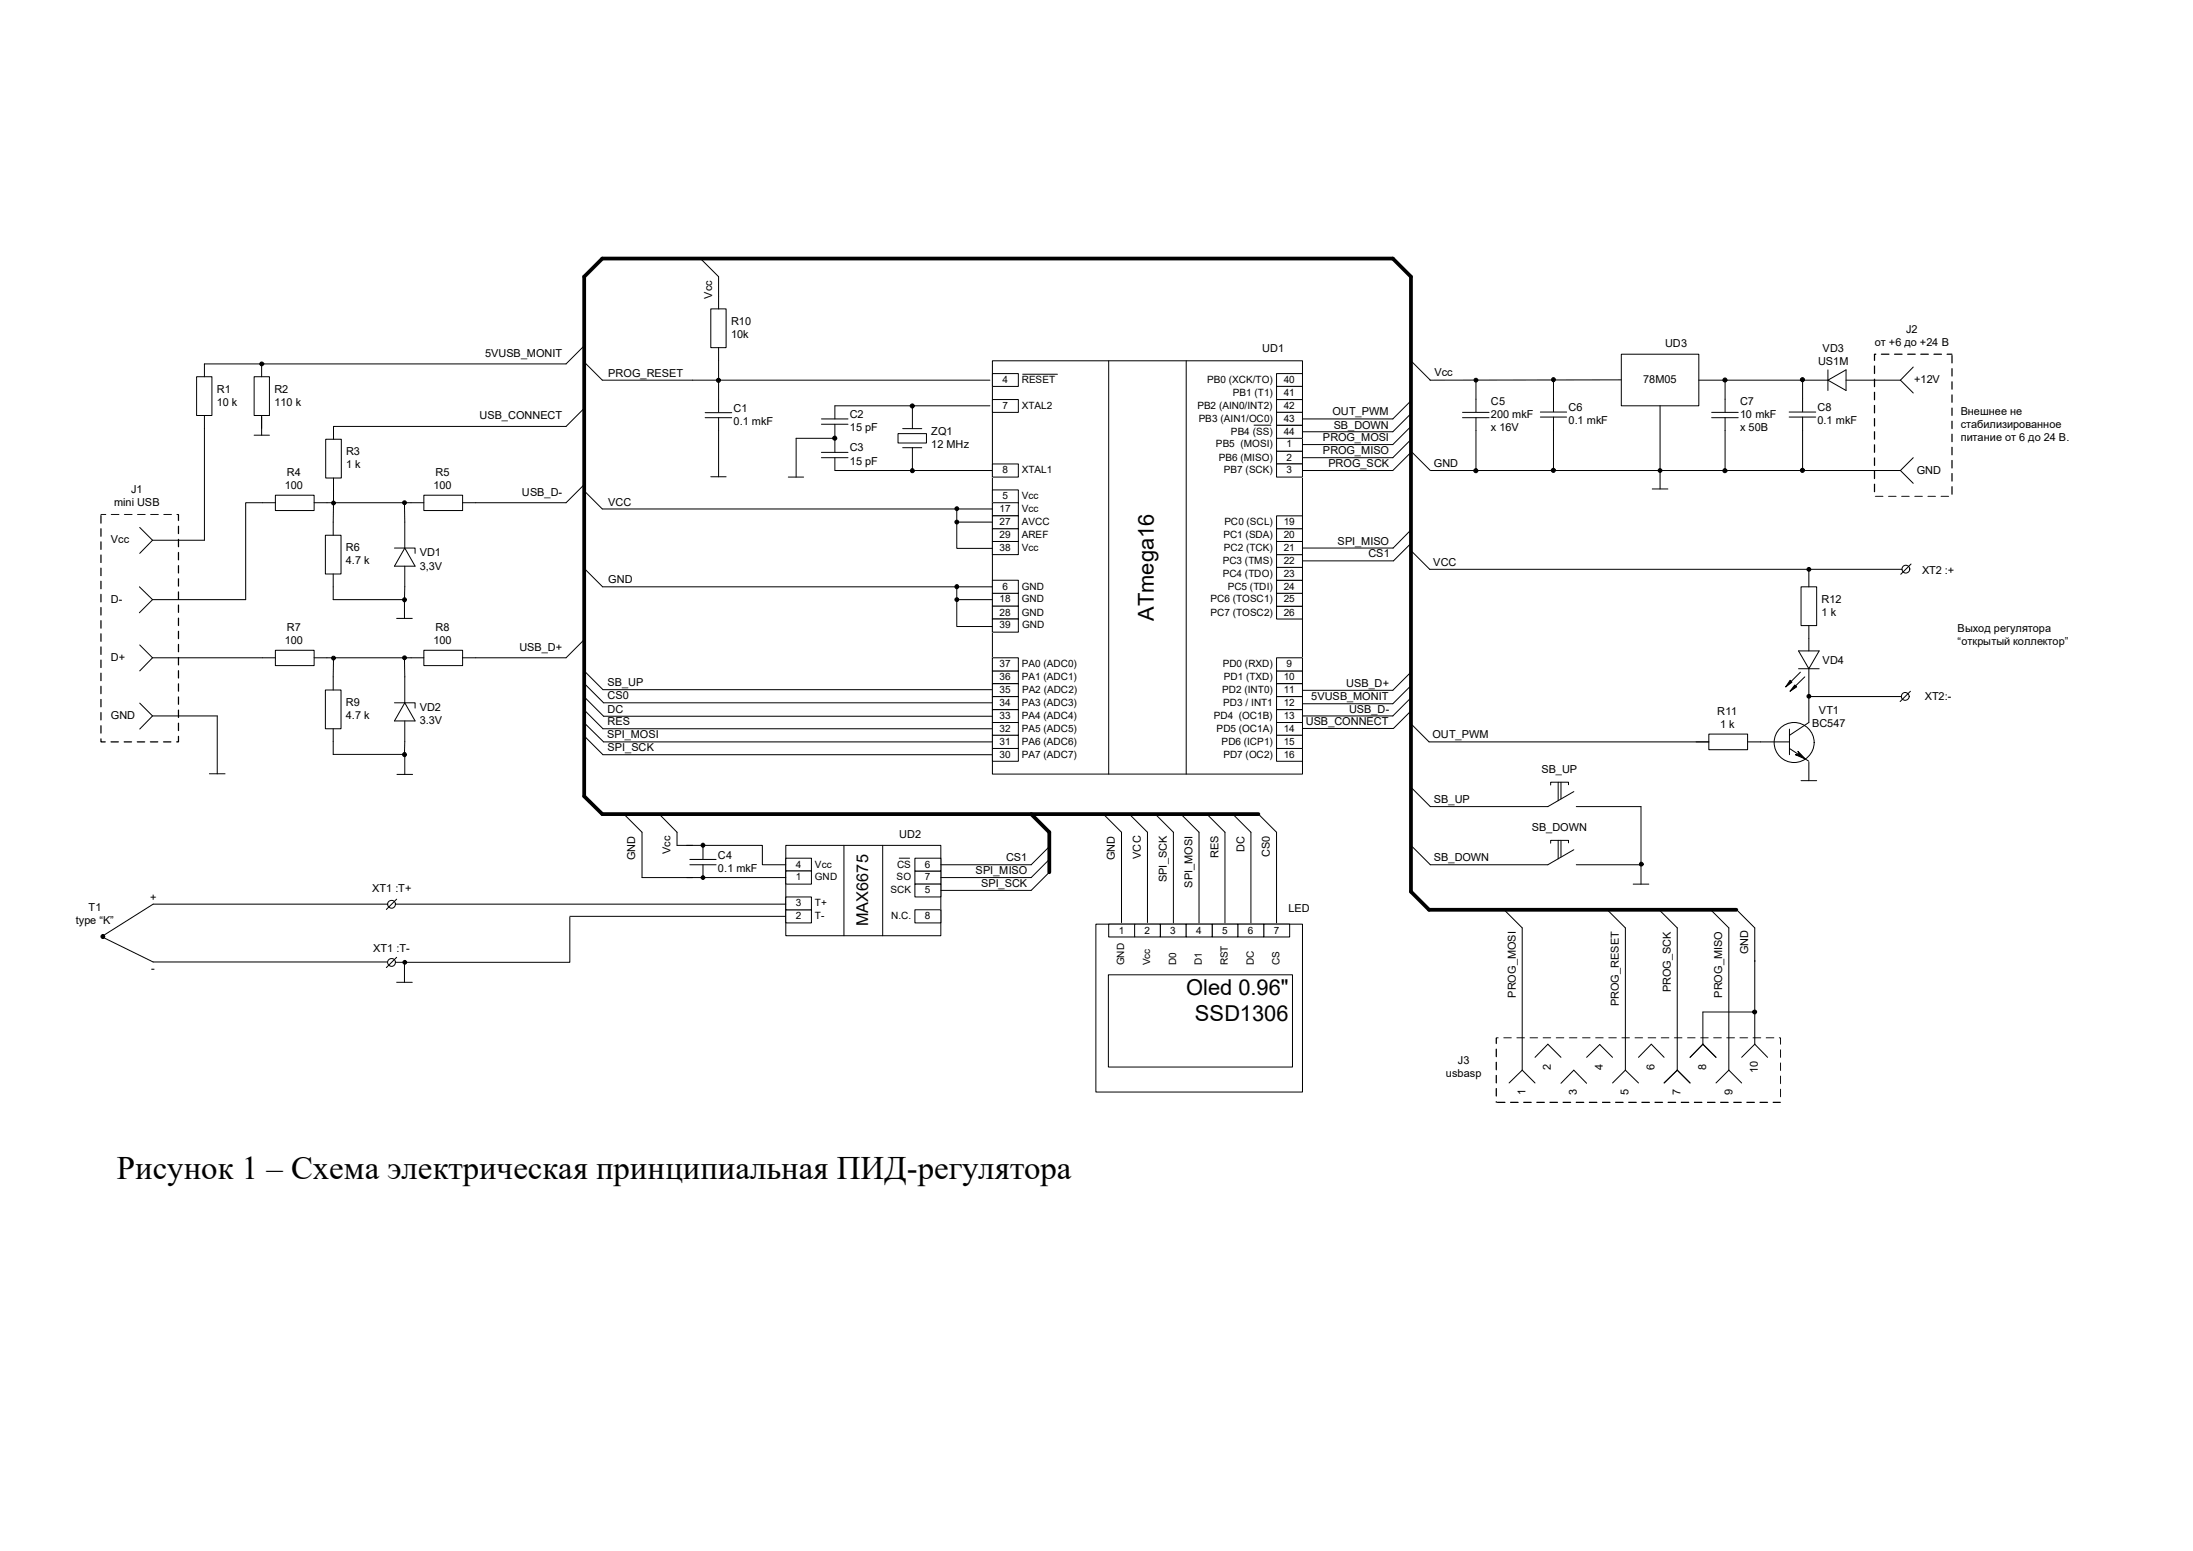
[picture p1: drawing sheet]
<svg xmlns="http://www.w3.org/2000/svg" width="297mm" height="210mm" viewBox="0 0 297 210" stroke-linecap="round" stroke-linejoin="round" font-family="sans-serif">
<path d="M44.1 72.5h2.1v5.2h-2.1zM45.1 70.7v1.8M45.1 77.7v1.8" fill="none" stroke="#000" stroke-width=".14"/>
<path d="M37.3 67.1h5.2v2h-5.2z" fill="#fff"/>
<path d="M35.6 68.1h1.7M37.3 67.1h5.2v2h-5.2zM42.5 68.1h1.8" fill="none" stroke="#000" stroke-width=".14"/>
<path d="M57.4 67.1h5.3v2h-5.3z" fill="#fff"/>
<path d="M44.3 68.1h13.1M45.2 68.2l-.1 2.5M53.4 74.2h2.8v.7M54.8 68.2v6M54.8 74.2l1.4 2.5h-2.8zM54.8 76.7v4.5h-9.7v-1.7M57.4 67.1h5.3v2h-5.3zM62.7 68.1h1.7" fill="none" stroke="#000" stroke-width=".14"/>
<path d="M44.1 59.5h2.1v5.2h-2.1z" fill="#fff"/>
<g fill="none" stroke="#000" stroke-width=".14">
<path d="M44.1 59.5h2.1v5.2h-2.1zM45.2 57.7v1.8M45.2 64.7v3.3M45.2 68.2v.1M54.8 68.1v.1"/>
<circle cx="45.2" cy="68.1" r=".26"/>
<circle cx="54.8" cy="68.1" r=".25"/>
</g>
<g fill="#000">
<circle cx="45.2" cy="68.1" r=".26"/>
<circle cx="54.8" cy="68.1" r=".25"/>
</g>
<path d="M44.1 93.4h2.1v5.3h-2.1z" fill="#fff"/>
<path d="M44.1 93.4h2.1v5.3h-2.1zM45.1 91.7v1.7M45.1 98.7v1.7" fill="none" stroke="#000" stroke-width=".14"/>
<path d="M37.3 88.1h5.2v2h-5.2z" fill="#fff"/>
<path d="M35.6 89.1h1.7M37.3 88.1h5.2v2h-5.2zM42.5 89.1h1.8" fill="none" stroke="#000" stroke-width=".14"/>
<path d="M57.4 88.1h5.3v2h-5.3z" fill="#fff"/>
<g fill="none" stroke="#000" stroke-width=".14">
<path d="M27.7 58v15.2h-7M79.1 55.3l-2.4 2.4h-31.5M79.1 46.8l-2.4 2.5h-49M18.9 79.5l1.8 1.7M18.9 71.4l1.8 1.8-1.8 1.7M35.6 68.1h-2.3v13.1h-12.6M79.1 65.6l-2.4 2.5h-12.3M18.9 87.3l1.8 1.8-1.8 1.7M18.9 95.2l1.8 1.7-1.8 1.8M20.7 81.2l-1.8 1.8M20.7 89.1h14.9M20.7 96.9h8.7v7.9"/>
<path d="M44.3 89.1h13.1M45.2 89.1l-.1 2.6M45.2 89.2v.1M53.4 95.2h2.8v.7M53.7 83.7h2.1M54.8 89.1v6.1M54.8 81.2v2.5M54.8 89.1v.1M54.8 95.2l1.4 2.4h-2.8zM54.8 97.6v4.6M57.4 88.1h5.3v2h-5.3zM79.1 86.6l-2.4 2.5h-14"/>
<path d="M28.4 104.8h2.1M45.1 100.4v1.8h9.7M53.8 104.9h2.1M54.8 102.4v2.5"/>
<circle cx="45.2" cy="89.1" r=".26"/>
<circle cx="54.8" cy="81.2" r=".27"/>
<circle cx="54.8" cy="89.1" r=".25"/>
<circle cx="54.8" cy="102.2" r=".26"/>
</g>
<g fill="#000">
<circle cx="45.2" cy="89.1" r=".26"/>
<circle cx="54.8" cy="81.2" r=".27"/>
<circle cx="54.8" cy="89.1" r=".25"/>
<circle cx="54.8" cy="102.2" r=".26"/>
</g>
<path d="M13.7 69.7l.1 .1v1.1h-.1h-.1v-1.1zM13.7 71.5l.1 .1v1l-.1 .1-.1-.1v-1zM13.7 73.3l.1 .1v1l-.1 .1-.1-.1v-1zM13.7 75.1h.1v1.1h-.1h-.1v-1.1zM13.7 76.8l.1 .1v1.1h-.1h-.1v-1.1zM13.7 78.6l.1 .1v1.1h-.1h-.1v-1.1zM13.7 80.4l.1 .1v1l-.1 .1-.1-.1v-1zM13.7 82.2l.1 .1v1l-.1 .1-.1-.1v-1zM13.7 83.9l.1 .1v1.1h-.1h-.1v-1.1zM13.7 85.7l.1 .1v1.1h-.1h-.1v-1.1zM13.7 87.5l.1 .1v1l-.1 .1-.1-.1v-1zM13.7 89.3l.1 .1v1l-.1 .1-.1-.1v-1zM13.7 91.1h.1v1.1h-.1h-.1v-1.1zM13.7 92.8l.1 .1v1l-.1 .1-.1-.1v-1zM13.7 94.6l.1 .1v1l-.1 .1-.1-.1v-1zM13.7 96.4l.1 .1v1l-.1 .1-.1-.1v-1zM13.6 98.3l.1-.1 .1 .1v1l-.1 .1-.1-.1zM13.6 100l.1-.1 .1 .1v.5l-.1-.1h.6l.1 .1h-.1h-.6h-.1zM15 100.4h1l.1 .1h-.1h-1h-.1zM16.8 100.4h1l.1 .1h-.1h-1h-.1zM18.6 100.4h1l.1 .1h-.1h-1h-.1zM20.4 100.4h1l.1 .1h-.1h-1h-.1zM22.1 100.4h1.1v.1h-1.1zM24.1 99.7l.1-.1 .1 .1v.8h-.4h-.1l.1-.1h.3l-.1 .1zM24.1 97.9l.1-.1 .1 .1v1l-.1 .1-.1-.1zM24.1 96.1h.1h.1v1.1h-.1h-.1zM24.2 94.3l.1 .1v1l-.1 .1-.1-.1v-1zM24.2 92.5l.1 .1v1l-.1 .1-.1-.1v-1zM24.2 90.7l.1 .1v1l-.1 .1-.1-.1v-1zM24.2 88.9l.1 .1v1l-.1 .1-.1-.1v-1zM24.2 87.2h.1v1.1h-.1h-.1v-1.1zM24.2 85.4l.1 .1v1l-.1 .1-.1-.1v-1zM24.2 83.6l.1 .1v1l-.1 .1-.1-.1v-1zM24.2 81.8l.1 .1v1l-.1 .1-.1-.1v-1zM24.2 80.1h.1v1.1h-.1h-.1v-1.1zM24.2 78.3l.1 .1v1l-.1 .1-.1-.1v-1zM24.2 76.5l.1 .1v1l-.1 .1-.1-.1v-1zM24.2 74.7l.1 .1v1l-.1 .1-.1-.1v-1zM24.2 72.9l.1 .1v1l-.1 .1-.1-.1v-1zM24.2 71.2h.1v1.1h-.1h-.1v-1.1zM23.9 69.7l.1-.1 .3 .1v.8l-.1 .1-.1-.1v-.8h.1zM22.1 69.7l.1-.1h1l.1 .1zM20.3 69.7l.1-.1h1.1v.1zM18.5 69.7l.1-.1h1.1v.1zM16.8 69.7v-.1h1.1v.1zM15 69.7l.1-.1h1l.1 .1zM13.6 69.7l.1-.1h.7v.1z" fill="#000"/>
<path d="M96.3 41.8h2v5.3h-2z" fill="#fff"/>
<g fill="none" stroke="#000" stroke-width=".14">
<path d="M93.8 51.5h40.3M95.5 55.9h3.6M95.5 56.6h3.6M96.3 41.8h2v5.3h-2zM97.3 40.1v1.7M97.3 47.1v8.7M97.3 56.6v8M122.3 58h2.5M123.6 54.9v3.1M96.3 64.6h2M122.3 60.6h2.5"/>
<circle cx="97.3" cy="51.5" r=".27"/>
</g>
<circle cx="97.3" cy="51.5" r=".27" fill="#000"/>
<path d="M121.6 58.7h3.9v1.3h-3.9z" fill="#fff"/>
<path d="M113.1 54.9h21M121.6 58.7h3.9v1.3h-3.9zM134.4 48.9h42v55.9h-42zM150.2 48.9v55.9M160.7 48.9v55.9M113.1 63.7h21.3M123.6 60.6v3.1" fill="none" stroke="#000" stroke-width=".14"/>
<path d="M134.4 50.6h3.5v1.7h-3.5z" fill="#fff"/>
<path d="M134.4 50.6h3.5v1.7h-3.5zM138.5 50.7h4.7" fill="none" stroke="#000" stroke-width=".14"/>
<path d="M134.4 62.8h3.5v1.8h-3.5z" fill="#fff"/>
<path d="M134.4 62.8h3.5v1.8h-3.5z" fill="none" stroke="#000" stroke-width=".14"/>
<path d="M134.4 54.1h3.5v1.7h-3.5z" fill="#fff"/>
<path d="M134.4 54.1h3.5v1.7h-3.5z" fill="none" stroke="#000" stroke-width=".14"/>
<path d="M134.4 66.3h3.5v1.8h-3.5z" fill="#fff"/>
<path d="M134.4 66.3h3.5v1.8h-3.5z" fill="none" stroke="#000" stroke-width=".14"/>
<path d="M134.4 68.1h3.5v1.7h-3.5z" fill="#fff"/>
<path d="M134.4 68.1h3.5v1.7h-3.5z" fill="none" stroke="#000" stroke-width=".14"/>
<path d="M134.4 71.6h3.5v1.7h-3.5z" fill="#fff"/>
<path d="M134.4 71.6h3.5v1.7h-3.5z" fill="none" stroke="#000" stroke-width=".14"/>
<path d="M134.4 73.3h3.5v1.8h-3.5z" fill="#fff"/>
<path d="M134.4 73.3h3.5v1.8h-3.5z" fill="none" stroke="#000" stroke-width=".14"/>
<path d="M134.4 69.8h3.5v1.8h-3.5z" fill="#fff"/>
<path d="M134.4 69.8h3.5v1.8h-3.5z" fill="none" stroke="#000" stroke-width=".14"/>
<path d="M172.9 61.1h3.5v1.7h-3.5z" fill="#fff"/>
<path d="M172.9 61.1h3.5v1.7h-3.5z" fill="none" stroke="#000" stroke-width=".14"/>
<path d="M172.9 59.4h3.5v1.7h-3.5z" fill="#fff"/>
<path d="M172.9 59.4h3.5v1.7h-3.5z" fill="none" stroke="#000" stroke-width=".14"/>
<path d="M172.9 62.8h3.5v1.8h-3.5z" fill="#fff"/>
<path d="M172.9 62.8h3.5v1.8h-3.5z" fill="none" stroke="#000" stroke-width=".14"/>
<path d="M172.9 50.6h3.5v1.7h-3.5z" fill="#fff"/>
<path d="M172.9 50.6h3.5v1.7h-3.5z" fill="none" stroke="#000" stroke-width=".14"/>
<path d="M172.9 54.1h3.5v1.7h-3.5z" fill="#fff"/>
<path d="M172.9 54.1h3.5v1.7h-3.5z" fill="none" stroke="#000" stroke-width=".14"/>
<path d="M172.9 52.3h3.5v1.8h-3.5z" fill="#fff"/>
<path d="M172.9 52.3h3.5v1.8h-3.5z" fill="none" stroke="#000" stroke-width=".14"/>
<path d="M172.9 57.6h3.5v1.8h-3.5z" fill="#fff"/>
<path d="M172.9 57.6h3.5v1.8h-3.5z" fill="none" stroke="#000" stroke-width=".14"/>
<path d="M172.9 55.8h3.5v1.8h-3.5z" fill="#fff"/>
<path d="M169.8 57.6h2.3M172.9 55.8h3.5v1.8h-3.5z" fill="none" stroke="#000" stroke-width=".14"/>
<path d="M134.4 78.6h3.5v1.7h-3.5z" fill="#fff"/>
<path d="M134.4 78.6h3.5v1.7h-3.5z" fill="none" stroke="#000" stroke-width=".14"/>
<path d="M134.4 80.3h3.5v1.8h-3.5z" fill="#fff"/>
<path d="M134.4 80.3h3.5v1.8h-3.5z" fill="none" stroke="#000" stroke-width=".14"/>
<path d="M134.4 82.1h3.5v1.7h-3.5z" fill="#fff"/>
<path d="M134.4 82.1h3.5v1.7h-3.5z" fill="none" stroke="#000" stroke-width=".14"/>
<path d="M134.4 83.8h3.5v1.8h-3.5z" fill="#fff"/>
<path d="M134.4 83.8h3.5v1.8h-3.5z" fill="none" stroke="#000" stroke-width=".14"/>
<path d="M134.4 101.3h3.5v1.8h-3.5z" fill="#fff"/>
<path d="M134.4 101.3h3.5v1.8h-3.5z" fill="none" stroke="#000" stroke-width=".14"/>
<path d="M134.4 97.8h3.5v1.8h-3.5z" fill="#fff"/>
<path d="M134.4 97.8h3.5v1.8h-3.5z" fill="none" stroke="#000" stroke-width=".14"/>
<path d="M134.4 99.6h3.5v1.7h-3.5z" fill="#fff"/>
<path d="M134.4 99.6h3.5v1.7h-3.5z" fill="none" stroke="#000" stroke-width=".14"/>
<path d="M134.4 94.3h3.5v1.8h-3.5z" fill="#fff"/>
<path d="M134.4 94.3h3.5v1.8h-3.5z" fill="none" stroke="#000" stroke-width=".14"/>
<path d="M134.4 96.1h3.5v1.7h-3.5z" fill="#fff"/>
<path d="M134.4 96.1h3.5v1.7h-3.5z" fill="none" stroke="#000" stroke-width=".14"/>
<path d="M134.4 90.8h3.5v1.8h-3.5z" fill="#fff"/>
<path d="M134.4 90.8h3.5v1.8h-3.5z" fill="none" stroke="#000" stroke-width=".14"/>
<path d="M134.4 92.6h3.5v1.7h-3.5z" fill="#fff"/>
<path d="M134.4 92.6h3.5v1.7h-3.5z" fill="none" stroke="#000" stroke-width=".14"/>
<path d="M134.4 89.1h3.5v1.7h-3.5z" fill="#fff"/>
<path d="M134.4 89.1h3.5v1.7h-3.5z" fill="none" stroke="#000" stroke-width=".14"/>
<path d="M172.9 71.6h3.5v1.7h-3.5z" fill="#fff"/>
<path d="M172.9 71.6h3.5v1.7h-3.5z" fill="none" stroke="#000" stroke-width=".14"/>
<path d="M172.9 69.8h3.5v1.8h-3.5z" fill="#fff"/>
<path d="M172.9 69.8h3.5v1.8h-3.5z" fill="none" stroke="#000" stroke-width=".14"/>
<path d="M172.9 75.1h3.5v1.7h-3.5z" fill="#fff"/>
<path d="M172.9 75.1h3.5v1.7h-3.5z" fill="none" stroke="#000" stroke-width=".14"/>
<path d="M172.9 73.3h3.5v1.8h-3.5z" fill="#fff"/>
<path d="M172.9 73.3h3.5v1.8h-3.5z" fill="none" stroke="#000" stroke-width=".14"/>
<path d="M172.9 78.6h3.5v1.7h-3.5z" fill="#fff"/>
<path d="M172.9 78.6h3.5v1.7h-3.5z" fill="none" stroke="#000" stroke-width=".14"/>
<path d="M172.9 76.8h3.5v1.8h-3.5z" fill="#fff"/>
<path d="M172.9 76.8h3.5v1.8h-3.5z" fill="none" stroke="#000" stroke-width=".14"/>
<path d="M172.9 82.1h3.5v1.7h-3.5z" fill="#fff"/>
<path d="M172.9 82.1h3.5v1.7h-3.5z" fill="none" stroke="#000" stroke-width=".14"/>
<path d="M172.9 80.3h3.5v1.8h-3.5z" fill="#fff"/>
<path d="M172.9 80.3h3.5v1.8h-3.5z" fill="none" stroke="#000" stroke-width=".14"/>
<path d="M172.9 90.8h3.5v1.8h-3.5z" fill="#fff"/>
<path d="M172.9 90.8h3.5v1.8h-3.5z" fill="none" stroke="#000" stroke-width=".14"/>
<path d="M172.9 89.1h3.5v1.7h-3.5z" fill="#fff"/>
<path d="M172.9 89.1h3.5v1.7h-3.5z" fill="none" stroke="#000" stroke-width=".14"/>
<path d="M172.9 94.3h3.5v1.8h-3.5z" fill="#fff"/>
<path d="M172.9 94.3h3.5v1.8h-3.5z" fill="none" stroke="#000" stroke-width=".14"/>
<path d="M172.9 92.6h3.5v1.7h-3.5z" fill="#fff"/>
<path d="M172.9 92.6h3.5v1.7h-3.5z" fill="none" stroke="#000" stroke-width=".14"/>
<path d="M172.9 97.8h3.5v1.8h-3.5z" fill="#fff"/>
<path d="M172.9 97.8h3.5v1.8h-3.5z" fill="none" stroke="#000" stroke-width=".14"/>
<path d="M172.9 96.1h3.5v1.7h-3.5z" fill="#fff"/>
<path d="M172.9 96.1h3.5v1.7h-3.5z" fill="none" stroke="#000" stroke-width=".14"/>
<path d="M172.9 101.3h3.5v1.8h-3.5z" fill="#fff"/>
<path d="M172.9 101.3h3.5v1.8h-3.5z" fill="none" stroke="#000" stroke-width=".14"/>
<path d="M172.9 99.6h3.5v1.7h-3.5z" fill="#fff"/>
<g fill="none" stroke="#000" stroke-width=".14">
<path d="M79.1 49l2.5 2.5h12.2M111.3 56.7h3.6M111.3 57.4h3.6M113.1 54.9v1.8M113.1 57.4v1.8M113.1 59.5v1.7M113.1 59.4h-5.3v5.2M79.1 66.5l2.5 2.4h52.8M79.2 77l2.4 2.5h52.8M106.8 64.6h2M111.3 61.3h3.6M111.3 62h3.6"/>
<path d="M113.1 62v1.7M172.9 99.6h3.5v1.7h-3.5zM106.4 114.5h21v12.2h-21zM114.3 114.5v12.2M119.5 114.5v12.2"/>
<circle cx="113.1" cy="59.3" r=".28"/>
</g>
<circle cx="113.1" cy="59.3" r=".28" fill="#000"/>
<path d="M106.4 116.2h3.5v1.7h-3.5z" fill="#fff"/>
<path d="M106.4 116.2h3.5v1.7h-3.5z" fill="none" stroke="#000" stroke-width=".14"/>
<path d="M123.9 123.2h3.5v1.8h-3.5z" fill="#fff"/>
<path d="M123.9 123.2h3.5v1.8h-3.5z" fill="none" stroke="#000" stroke-width=".14"/>
<path d="M123.9 117.9h3.5v1.8h-3.5z" fill="#fff"/>
<path d="M123.9 117.9h3.5v1.8h-3.5z" fill="none" stroke="#000" stroke-width=".14"/>
<path d="M123.9 119.7h3.5v1.8h-3.5z" fill="#fff"/>
<path d="M123.9 119.7h3.5v1.8h-3.5z" fill="none" stroke="#000" stroke-width=".14"/>
<path d="M123.9 116.2h3.5v1.7h-3.5z" fill="#fff"/>
<path d="M121.8 116.2h1.4M123.9 116.2h3.5v1.7h-3.5z" fill="none" stroke="#000" stroke-width=".14"/>
<path d="M106.4 117.9h3.5v1.8h-3.5z" fill="#fff"/>
<path d="M106.4 117.9h3.5v1.8h-3.5z" fill="none" stroke="#000" stroke-width=".14"/>
<path d="M106.4 123.2h3.5v1.8h-3.5z" fill="#fff"/>
<path d="M106.4 123.2h3.5v1.8h-3.5z" fill="none" stroke="#000" stroke-width=".14"/>
<path d="M106.4 121.5h3.5v1.7h-3.5z" fill="#fff"/>
<g fill="none" stroke="#000" stroke-width=".14">
<path d="M84.5 110.2l2.5 2.5M87 118.8h19.4M89.3 110.2l2.4 2.5M91.7 114.5h2.1M93 114.5h10.3v2.6h3.1M93.4 117.1h3.6M93.4 116.4h3.6M95.2 114.5v1.8M95.2 117.1v1.7M142.1 114.6l-2.4 2.5h-12.3M142.1 116.4l-2.4 2.4h-12.3M142.1 118.1l-2.4 2.5h-12.3"/>
<path d="M53.6 122.4h52.8M53.7 133h2.1M54.8 130.5v2.5M77.2 124.2v6.1h-23.6M77.2 124.1h29.1M106.4 121.5h3.5v1.7h-3.5z"/>
<circle cx="95.2" cy="114.4" r=".26"/>
<circle cx="95.2" cy="118.8" r=".25"/>
<circle cx="53" cy="130.3" r=".26"/>
</g>
<g fill="#000">
<circle cx="95.2" cy="114.4" r=".26"/>
<circle cx="95.2" cy="118.8" r=".25"/>
<circle cx="53" cy="130.3" r=".26"/>
</g>
<circle cx="53" cy="122.4" r=".53" fill="#fff"/>
<g fill="none" stroke="#000" stroke-width=".14">
<path d="M53.7 121.8l-1.4 1.3"/>
<circle cx="53" cy="122.4" r=".53"/>
</g>
<circle cx="53" cy="130.3" r=".53" fill="#fff"/>
<g fill="none" stroke="#000" stroke-width=".14">
<path d="M52.5 122.4h-31.8l-6.9 4.4 6.9 3.5h31.8M53.7 129.6l-1.4 1.4"/>
<circle cx="13.9" cy="126.8" r=".26"/>
<circle cx="53" cy="130.3" r=".53"/>
<circle cx="54.8" cy="130.3" r=".25"/>
</g>
<g fill="#000">
<circle cx="13.9" cy="126.8" r=".26"/>
<circle cx="54.8" cy="130.3" r=".25"/>
</g>
<path d="M150.1 132h24.9v12.5h-24.9z" fill="#fff"/>
<path d="M148.4 125.1h28v22.8h-28zM150.1 132h24.9v12.5h-24.9z" fill="none" stroke="#000" stroke-width=".14"/>
<path d="M171.2 125.1h3.5v1.8h-3.5z" fill="#fff"/>
<path d="M171.2 125.1h3.5v1.8h-3.5z" fill="none" stroke="#000" stroke-width=".14"/>
<path d="M167.6 125.1h3.6v1.8h-3.6z" fill="#fff"/>
<path d="M167.6 125.1h3.6v1.8h-3.6z" fill="none" stroke="#000" stroke-width=".14"/>
<path d="M150.2 125.1h3.5v1.8h-3.5z" fill="#fff"/>
<path d="M150.2 125.1h3.5v1.8h-3.5z" fill="none" stroke="#000" stroke-width=".14"/>
<path d="M157.1 125.1h3.6v1.8h-3.6z" fill="#fff"/>
<path d="M157.1 125.1h3.6v1.8h-3.6z" fill="none" stroke="#000" stroke-width=".14"/>
<path d="M153.7 125.1h3.4v1.8h-3.4z" fill="#fff"/>
<path d="M153.7 125.1h3.4v1.8h-3.4z" fill="none" stroke="#000" stroke-width=".14"/>
<path d="M164.2 125.1h3.4v1.8h-3.4z" fill="#fff"/>
<path d="M164.2 125.1h3.4v1.8h-3.4z" fill="none" stroke="#000" stroke-width=".14"/>
<path d="M160.7 125.1h3.5v1.8h-3.5z" fill="#fff"/>
<g fill="none" stroke="#000" stroke-width=".14">
<path d="M94.9 35l2.4 2.5v2.6M191.1 54.3l-2.5 2.4h-12.2M191.1 56l-2.5 2.5h-12.2M191.1 57.7l-2.5 2.5h-12.2M191.1 59.5l-2.5 2.5h-12.2M191.1 61.3l-2.5 2.4h-12.2M87 112.7v6.1M91.7 112.7v1.8M149.4 110.2l2.5 2.5v12.2M153 110.2l2.4 2.5v12.2M156.5 110.2l2.4 2.5v12.3M159.9 110.2l2.5 2.5v12.3"/>
<path d="M163.4 110.2l2.5 2.5v12.3M167 110.2l2.4 2.5v12.3M170.4 110.2l2.5 2.5v12.3M160.7 125.1h3.5v1.8h-3.5z"/>
</g>
<path d="M231.4 99.4h5.3v2.1h-5.3z" fill="#fff"/>
<g fill="none" stroke="#000" stroke-width=".14">
<path d="M191.1 98l2.4 2.5h37.9M231.4 99.4h5.3v2.1h-5.3zM242.4 98.7v3.5M258.6 94.3h-13.6v3.5l-2.6 1.8M236.7 100.5h5.7M242.4 101.3l2.6 1.8M243.5 101.7l1 1.1-1.3-.6h.5zM243.9 105.7h2.1M245 103.2v2.5"/>
<circle cx="258" cy="94.3" r=".26"/>
<circle cx="243" cy="100.5" r="2.71"/>
</g>
<g fill="#000">
<path d="M243.5 101.7l1 1.1-1.3-.6h.5z" fill-rule="evenodd"/>
<circle cx="258" cy="94.3" r=".26"/>
</g>
<circle cx="258.1" cy="77.1" r=".53" fill="#fff"/>
<g fill="none" stroke="#000" stroke-width=".14">
<path d="M258.8 76.4l-1.4 1.4"/>
<circle cx="258.1" cy="77.1" r=".53"/>
</g>
<circle cx="258" cy="94.3" r=".53" fill="#fff"/>
<g fill="none" stroke="#000" stroke-width=".14">
<path d="M191.3 49l2.4 2.5M191.2 74.6l2.4 2.5h64M191.3 61.3l2.4 2.4M193.8 63.7h63.6M258.7 93.6l-1.4 1.4"/>
<circle cx="258" cy="94.3" r=".53"/>
</g>
<path d="M219.6 48h10.5v6.9h-10.5z" fill="#fff"/>
<g fill="none" stroke="#000" stroke-width=".14">
<path d="M198.1 55.8h3.6M198.1 56.6h3.6M199.9 51.4v4.4M199.9 56.6v7.1M208.6 55.8h3.6M208.6 56.5h3.6M210.4 51.4v4.4M210.4 56.5v7.3M219.6 48h10.5v6.9h-10.5zM219.6 51.4l-25.9 .1M224.8 54.9v11.3M230.1 51.5h17.5"/>
<path d="M231.8 55.8h3.6M231.8 56.6h3.6M233.6 51.4v4.4M233.6 56.6v7.1M242.3 55.8h3.6M242.3 56.5h3.6M244.1 51.4v4.4M244.1 56.5v7.3M247.6 51.5l2.4-1.4v2.8zM247.6 50.1v2.8M250 51.5h7.4M257.4 51.5l1.7 1.7"/>
<path d="M259.1 49.7l-1.7 1.8M223.8 66.2h2.1M259.1 62l-1.7 1.7 1.7 1.7M79.2 90.9l2.5 2.5h52.6M79.3 94.5l2.4 2.5h52.7M79.3 92.7l2.4 2.5h52.7M79.3 98l2.4 2.5h52.7M191.1 91l-2.5 2.5h-12.2M191.1 94.5l-2.5 2.4h-12.2M191.1 92.8l-2.5 2.5h-12.2M191.2 96.2l-2.5 2.4h-12.2M191.3 106.8l2.4 2.4h15.9l3.5-2"/>
<path d="M191.3 114.6l2.4 2.5h15.9l3.5-2M211 105.9v2.5M211 113.8v2.5M211.4 105.9v2.3M211.4 113.8v2.2M212.4 106.3v-.4h-2.4v.4M212.4 114.1v-.3h-2.4v.4M213.5 109.2h8.7v7.9h-8.7M221.2 119.7h2.1M222.2 117.2v2.5M203.7 123.2l2.5 2.4v19.3M217.7 123.2l2.4 2.4v19.3"/>
<path d="M224.7 123.2l2.5 2.4v19.3M231.7 123.2l2.4 2.4v19.3M235.2 123.2l2.5 2.4v15.8M237.8 137h-7.2v4.4M206.2 144.9l-1.8 1.7M206.2 144.9l1.7 1.7M207.9 143.2l1.7-1.8 1.8 1.8M211.4 146.7l1.7-1.8 1.8 1.8M214.9 143.2l1.8-1.8 1.7 1.8M220.1 144.9l-1.7 1.7M220.1 144.9l1.8 1.7M221.9 143.2l1.7-1.8 1.8 1.8"/>
<path d="M227.2 144.9l-1.8 1.7M227.2 144.9l1.7 1.7M230.6 141.4l-1.7 1.8M230.6 141.4l1.8 1.8M234.1 144.9l1.8 1.7M234.1 144.9l-1.7 1.7M237.7 141.4l-1.8 1.8M237.7 141.4l1.7 1.8"/>
<circle cx="199.9" cy="51.5" r=".26"/>
<circle cx="210.4" cy="51.4" r=".27"/>
<circle cx="233.6" cy="51.5" r=".28"/>
<circle cx="244.1" cy="51.4" r=".27"/>
<circle cx="199.9" cy="63.7" r=".28"/>
<circle cx="210.4" cy="63.7" r=".27"/>
<circle cx="224.8" cy="63.7" r=".26"/>
<circle cx="233.6" cy="63.7" r=".28"/>
<circle cx="244.1" cy="63.7" r=".28"/>
<circle cx="222.3" cy="117" r=".26"/>
<circle cx="237.6" cy="137" r=".27"/>
</g>
<g fill="#000">
<circle cx="199.9" cy="51.5" r=".26"/>
<circle cx="210.4" cy="51.4" r=".27"/>
<circle cx="233.6" cy="51.5" r=".28"/>
<circle cx="244.1" cy="51.4" r=".27"/>
<circle cx="199.9" cy="63.7" r=".28"/>
<circle cx="210.4" cy="63.7" r=".27"/>
<circle cx="224.8" cy="63.7" r=".26"/>
<circle cx="233.6" cy="63.7" r=".28"/>
<circle cx="244.1" cy="63.7" r=".28"/>
<circle cx="222.3" cy="117" r=".26"/>
<circle cx="237.6" cy="137" r=".27"/>
</g>
<g fill="#000">
<path d="M253.8 53.1h.2v1l-.1 .1-.1-.1zM253.8 51.3h.2v1.1l-.1 .1-.1-.1zM253.8 49.5h.2v1.1l-.1 .1-.1-.1zM253.8 48l.1-.1 .2 .1h-.2h.1v.8l-.1 .1-.1-.1z"/>
<path d="M254.8 47.9h1.1v.1h-1.1h-.1zM256.6 47.9h1l.1 .1h-.1h-1h-.1zM258.4 47.9h1l.1 .1h-.1h-1h-.1zM260.1 47.9h1.1v.1h-1.1zM261.9 47.9h1.1v.1h-1.1h-.1zM263.7 47.9h.7l.1 .1h-.1h-.7h-.1z"/>
<path d="M264.3 48.1l.1-.1 .1 .1v1l-.1 .1-.1-.1zM264.3 49.9l.1-.1 .1 .1v1l-.1 .1-.1-.1zM264.3 51.7l.1-.1 .1 .1v1l-.1 .1-.1-.1zM264.3 53.5l.1-.1 .1 .1v1l-.1 .1-.1-.1z"/>
<path d="M264.3 55.2h.1h.1v1.1h-.1h-.1zM264.3 57l.1-.1 .1 .1v1l-.1 .1-.1-.1zM264.3 58.8h.2v1l-.1 .1-.1-.1zM264.3 60.5h.2v1.1l-.1 .1-.1-.1z"/>
<path d="M253.8 60.2h.2v1.1h-.1h-.1zM253.8 58.4h.2v1.1l-.1 .1-.1-.1zM253.8 56.6h.2v1.1l-.1 .1-.1-.1zM253.8 54.9h.2v1l-.1 .1-.1-.1z"/>
<path d="M254 67.1h1l.1 .1-1.1 .1-.1-.1zM253.8 65.5h.2v1.1l-.1 .1-.1-.1zM253.8 63.8h.2v1l-.1 .1-.1-.1zM253.8 62h.2v1l-.1 .1-.1-.1z"/>
<path d="M261.1 67.1h1l.1 .1-1.1 .1-.1-.1zM259.3 67.1h1l.1 .1-1.1 .1-.1-.1zM257.6 67.1h1l.1 .1-1.1 .1-.1-.1zM255.8 67.1h1l.1 .1-1.1 .1-.1-.1z"/>
<path d="M264.3 62.3h.2v1.1l-.1 .1-.1-.1zM264.3 64.1h.2v1.1h-.1h-.1zM264.3 65.9h.2v1l-.1 .1-.1-.1zM262.8 67.2l.1-.1h1l.1 .1z"/>
<path d="M202.8 149.2h1l.1 .1-.1 .1h-1zM204.6 149.2h1l.1 .1-.1 .1h-1zM206.3 149.2h1.1l.1 .1-.1 .1h-1.1zM208.1 149.2h1.1l.1 .1-.1 .1h-1.1zM209.9 149.2h1l.1 .1-.1 .1h-1zM211.7 149.2h1l.1 .1-.1 .1h-1zM213.4 149.2h1.1l.1 .1-.1 .1h-1.1zM215.2 149.2h1.1l.1 .1-.1 .1h-1.1zM217 149.2h1.1v.1v.1h-1.1zM218.8 149.2h1l.1 .1-.1 .1h-1zM220.6 149.2h1l.1 .1-.1 .1h-1zM222.3 149.2h1.1l.1 .1-.1 .1h-1.1zM224.1 149.2h1.1l.1 .1-.1 .1h-1.1zM225.9 149.2h1l.1 .1-.1 .1h-1zM227.7 149.2h1l.1 .1-.1 .1h-1zM229.4 149.2h1.1l.1 .1-.1 .1h-1.1zM231.2 149.2h1.1l.1 .1-.1 .1h-1.1zM233 149.2h1.1v.1v.1h-1.1zM234.8 149.2h1l.1 .1-.1 .1h-1zM236.6 149.2h1l.1 .1-.1 .1h-1zM238.3 149.2h1.1l.1 .1-.1 .1h-1.1zM240.1 149.2h1v.1v-.1l.1 .1-.1 .1h-1zM241.1 147.4l.1 .1v1l-.1 .1zM241.1 145.6l.1 .1v1l-.1 .1zM241.1 143.8l.1 .1v1l-.1 .1zM241.1 142.1l.1 .1v1l-.1 .1zM241 140.5h.2v.9l-.1 .1v-.9h-.1zM239.2 140.5h1h.1l-1.1 .1zM237.4 140.5h1.1l-1.1 .1zM235.6 140.5h1.1h.1l-1.2 .1zM233.8 140.5h1.1h.1l-1.2 .1zM232.1 140.5h1h.1l-1.1 .1zM230.3 140.5h1.1zM228.5 140.5h.1h1h.1zM226.7 140.5h.1h1h.1zM224.9 140.5h.1h1h.1zM223.1 140.5h.1h1h.1zM221.4 140.5h1.1zM219.6 140.5h.1h1h.1zM217.8 140.5h.1h1h.1zM216 140.5h.1h1h.1zM214.2 140.5h.1h1h.1zM212.5 140.5h.1h1h.1zM210.7 140.5h.1h1h.1zM208.9 140.5h.1h1h.1zM207.1 140.5h.1h1h.1zM205.4 140.5h1.1zM203.6 140.5h.1h1h.1zM202.6 140.5h.4l-.4 .1 .1-.1v.8l-.1 .1v-.1zM202.6 142h.1v1.1l-.1 .1v-.1zM202.6 143.8h.1v1.1h-.1zM202.6 145.6h.1v1l-.1 .1v-.1zM202.6 147.4h.1v1l-.1 .1v-.1zM202.6 149.1h.1l-.1 .3z"/>
</g>
<path d="M139.7 110.2l2.4 2.5v5.4M170.4 110.2h-88.8l-2.5-2.4v-70.3l2.5-2.5h107l2.5 2.5v83.2l2.4 2.5h41.7" fill="none" stroke="#000" stroke-width=".51"/>
<path d="M34.4 51h2.1v5.3h-2.1z" fill="#fff"/>
<path d="M34.4 51h2.1v5.3h-2.1zM35.4 49.3v1.7M35.4 56.3v1.7" fill="none" stroke="#000" stroke-width=".14"/>
<path d="M26.6 51h2.1v5.3h-2.1z" fill="#fff"/>
<g fill="none" stroke="#000" stroke-width=".14">
<path d="M26.6 51h2.1v5.3h-2.1zM27.7 49.3v1.7M27.7 56.3v1.7M34.4 58.9h2.1M35.4 56.4v2.5M129.6 79.5v5.3h4.8M129.6 68.9v5.4h4.8M191.1 71.8l-2.4 2.4h-12.3M191.2 73.5l-2.5 2.4h-12.2M79.2 99.7l2.5 2.5h52.6M79.2 96.2l2.5 2.5h52.6M129.6 81.2h4.8"/>
<path d="M243.6 88.1h2.8l-1.4 2.5zM243.6 90.6h2.8M245 86.4v1.7M245 90.6v3.7"/>
<circle cx="35.5" cy="49.3" r=".26"/>
<circle cx="123.6" cy="55" r=".27"/>
<circle cx="123.6" cy="63.7" r=".27"/>
<circle cx="129.6" cy="79.4" r=".26"/>
<circle cx="129.6" cy="68.9" r=".25"/>
<circle cx="129.6" cy="81.2" r=".25"/>
</g>
<g fill="#000">
<circle cx="35.5" cy="49.3" r=".26"/>
<circle cx="123.6" cy="55" r=".27"/>
<circle cx="123.6" cy="63.7" r=".27"/>
<circle cx="129.6" cy="79.4" r=".26"/>
<circle cx="129.6" cy="68.9" r=".25"/>
<circle cx="129.6" cy="81.2" r=".25"/>
</g>
<path d="M243.9 79.5h2.1v5.2h-2.1z" fill="#fff"/>
<g fill="none" stroke="#000" stroke-width=".14">
<path d="M129.6 70.7h4.8M243.9 79.5h2.1v5.2h-2.1zM245 77.2v2.3M242.4 92.1l.3 .3-.8 .6zM243.1 92.8l.2 .2-.9 .6zM243.8 91l-1.9 2M244.4 91.7l-2 1.9M245 84.7v1.7"/>
<circle cx="129.6" cy="70.7" r=".25"/>
<circle cx="245" cy="77.1" r=".26"/>
<circle cx="245" cy="94.3" r=".26"/>
</g>
<g fill="#000">
<path d="M242.4 92.1l.3 .3-.8 .6zM243.1 92.8l.2 .2-.9 .6z"/>
<circle cx="129.6" cy="70.7" r=".25"/>
<circle cx="245" cy="77.1" r=".26"/>
<circle cx="245" cy="94.3" r=".26"/>
</g>
<text font-size="4.4" x="15.8" y="159.7">Рисунок 1 – Схема электрическая принципиальная ПИД-регулятора</text>
<g font-size="3">
<text x="156.3" y="84.1" transform="rotate(-90 156.3 84.1)">ATmega16</text>
<text x="160.7" y="134.7">Oled 0.96&quot;</text>
<text x="161.8" y="138.2">SSD1306</text>
</g>
<text font-size="2.2" x="117.6" y="125.4" transform="rotate(-90 117.6 125.4)">MAX6675</text>
<g font-size="1.5">
<text x="96.4" y="40.4" transform="rotate(-90 96.4 40.4)">Vcc</text>
<text x="99" y="44">R10</text>
<text x="99" y="45.8">10k</text>
<text x="170.9" y="47.7">UD1</text>
<text x="225.5" y="47">UD3</text>
<text x="246.8" y="47.7">VD3</text>
<text x="253.9" y="46.8">от +6 до +24 В</text>
<text x="258.1" y="45">J2</text>
<text x="29.4" y="53.2">R1</text>
<text x="37.2" y="53.2">R2</text>
<text x="65.7" y="48.3">5VUSB_MONIT</text>
<text x="82.4" y="51">PROG_RESET</text>
<text x="194.3" y="51">Vcc</text>
<text x="222.5" y="51.9">78M05</text>
<text x="246.3" y="49.5">US1M</text>
<text x="259.2" y="51.9">+12V</text>
<text x="29.4" y="54.9">10 k</text>
<text x="37.2" y="54.9">110 k</text>
<text x="64.9" y="56.7">USB_CONNECT</text>
<text x="99.4" y="55.8">C1</text>
<text x="99.4" y="57.5">0.1 mkF</text>
<text x="115.1" y="56.6">C2</text>
<text x="115.1" y="58.4">15 pF</text>
<text x="126.1" y="58.9">ZQ1</text>
<text x="179.2" y="59.8">PROG_MOSI</text>
<text x="180.5" y="56.2">OUT_PWM</text>
<text x="180.6" y="58">SB_DOWN</text>
<text x="201.9" y="54.8">C5</text>
<text x="201.9" y="56.6">200 mkF</text>
<text x="201.9" y="58.4">x 16V</text>
<text x="212.4" y="55.7">C6</text>
<text x="212.4" y="57.4">0.1 mkF</text>
<text x="235.7" y="54.8">C7</text>
<text x="235.7" y="56.6">10 mkF</text>
<text x="235.7" y="58.4">x 50B</text>
<text x="246.2" y="55.7">C8</text>
<text x="246.2" y="57.4">0.1 mkF</text>
<text x="265.6" y="56.1">Внешнее не</text>
<text x="265.6" y="57.9">стабилизированное</text>
<text x="265.6" y="59.7">питание от 6 до 24 В.</text>
<text x="38.9" y="64.5">R4</text>
<text x="46.9" y="61.6">R3</text>
<text x="46.9" y="63.4">1 k</text>
<text x="59" y="64.5">R5</text>
<text x="115.1" y="61.1">C3</text>
<text x="115.1" y="62.9">15 pF</text>
<text x="126.1" y="60.7">12 MHz</text>
<text x="179.2" y="61.5">PROG_MISO</text>
<text x="179.9" y="63.2">PROG_SCK</text>
<text x="194.2" y="63.2">GND</text>
<text x="259.6" y="64.1">GND</text>
<text x="15.5" y="68.5">mini USB</text>
<text x="17.8" y="66.8">J1</text>
<text x="38.6" y="66.3">100</text>
<text x="58.7" y="66.3">100</text>
<text x="70.7" y="67.2">USB_D-</text>
<text x="82.4" y="68.5">VCC</text>
<text x="15" y="73.6">Vcc</text>
<text x="46.8" y="74.6">R6</text>
<text x="46.8" y="76.4">4.7 k</text>
<text x="56.9" y="75.4">VD1</text>
<text x="56.9" y="77.1">3,3V</text>
<text x="181.1" y="73.7">SPI_MISO</text>
<text x="185.3" y="75.4">CS1</text>
<text x="194.1" y="76.7">VCC</text>
<text x="260.3" y="77.7">XT2 :+</text>
<text x="15" y="81.6">D-</text>
<text x="82.4" y="79">GND</text>
<text x="246.7" y="81.6">R12</text>
<text x="246.7" y="83.4">1 k</text>
<text x="15" y="89.5">D+</text>
<text x="38.6" y="87.2">100</text>
<text x="38.9" y="85.5">R7</text>
<text x="58.7" y="87.2">100</text>
<text x="59" y="85.5">R8</text>
<text x="70.4" y="88.2">USB_D+</text>
<text x="246.8" y="90">VD4</text>
<text x="265.1" y="85.6">Выход регулятора</text>
<text x="265.1" y="87.3">“открытый коллектор”</text>
<text x="46.8" y="95.6">R9</text>
<text x="82.3" y="92.9">SB_UP</text>
<text x="82.3" y="94.7">CS0</text>
<text x="177.6" y="94.8">5VUSB_MONIT</text>
<text x="182.3" y="93">USB_D+</text>
<text x="260.7" y="94.8">XT2:-</text>
<text x="15" y="97.4">GND</text>
<text x="46.8" y="97.4">4.7 k</text>
<text x="56.9" y="96.3">VD2</text>
<text x="56.9" y="98.1">3.3V</text>
<text x="82.2" y="100">SPI_MOSI</text>
<text x="82.3" y="101.7">SPI_SCK</text>
<text x="82.3" y="98.2">RES</text>
<text x="82.3" y="96.6">DC</text>
<text x="176.9" y="98.2">USB_CONNECT</text>
<text x="182.7" y="96.5">USB_D-</text>
<text x="194" y="100">OUT_PWM</text>
<text x="232.6" y="96.9">R11</text>
<text x="233" y="98.6">1 k</text>
<text x="245.4" y="98.5">BC547</text>
<text x="246.3" y="96.7">VT1</text>
<text x="208.8" y="104.6">SB_UP</text>
<text x="121.8" y="113.4">UD2</text>
<text x="194.2" y="108.8">SB_UP</text>
<text x="207.5" y="112.5">SB_DOWN</text>
<text x="86" y="116.5" transform="rotate(-90 86 116.5)">GND</text>
<text x="90.8" y="115.7" transform="rotate(-90 90.8 115.7)">Vcc</text>
<text x="97.2" y="116.2">C4</text>
<text x="97.2" y="118">0.1 mkF</text>
<text x="132.1" y="118.4">SPI_MISO</text>
<text x="136.3" y="116.6">CS1</text>
<text x="151" y="116.5" transform="rotate(-90 151 116.5)">GND</text>
<text x="154.5" y="116.3" transform="rotate(-90 154.5 116.3)">VCC</text>
<text x="158" y="119.4" transform="rotate(-90 158 119.4)">SPI_SCK</text>
<text x="165" y="116.2" transform="rotate(-90 165 116.2)">RES</text>
<text x="168.5" y="115.3" transform="rotate(-90 168.5 115.3)">DC</text>
<text x="172" y="116.1" transform="rotate(-90 172 116.1)">CS0</text>
<text x="194.2" y="116.6">SB_DOWN</text>
<text x="10.3" y="125.1">type “K”</text>
<text x="12" y="123.4">T1</text>
<text x="20.3" y="122">+</text>
<text x="50.4" y="120.8">XT1 :T+</text>
<text x="132.9" y="120.1">SPI_SCK</text>
<text x="161.5" y="120.2" transform="rotate(-90 161.5 120.2)">SPI_MOSI</text>
<text x="174.5" y="123.4">LED</text>
<text x="20.5" y="131.6">-</text>
<text x="50.5" y="128.9">XT1 :T-</text>
<text x="236.8" y="129.2" transform="rotate(-90 236.8 129.2)">GND</text>
<text x="205.3" y="135.1" transform="rotate(-90 205.3 135.1)">PROG_MOSI</text>
<text x="219.2" y="136.3" transform="rotate(-90 219.2 136.3)">PROG_RESET</text>
<text x="226.3" y="134.4" transform="rotate(-90 226.3 134.4)">PROG_SCK</text>
<text x="233.3" y="135.1" transform="rotate(-90 233.3 135.1)">PROG_MISO</text>
<text x="195.8" y="145.9">usbasp</text>
<text x="197.4" y="144.1">J3</text>
<text x="206.6" y="148.3" transform="rotate(-90 206.6 148.3)">1</text>
<text x="210.1" y="144.9" transform="rotate(-90 210.1 144.9)">2</text>
<text x="213.6" y="148.3" transform="rotate(-90 213.6 148.3)">3</text>
<text x="217.1" y="144.9" transform="rotate(-90 217.1 144.9)">4</text>
<text x="220.6" y="148.3" transform="rotate(-90 220.6 148.3)">5</text>
<text x="224.1" y="144.9" transform="rotate(-90 224.1 144.9)">6</text>
<text x="227.6" y="148.3" transform="rotate(-90 227.6 148.3)">7</text>
<text x="231.1" y="144.9" transform="rotate(-90 231.1 144.9)">8</text>
<text x="234.7" y="148.3" transform="rotate(-90 234.7 148.3)">9</text>
<text x="238.1" y="145.3" transform="rotate(-90 238.1 145.3)">10</text>
</g>
<g font-size="1.4">
<text x="135.8" y="51.9">4</text>
<text x="138.4" y="51.9">RESET</text>
<text x="163.5" y="51.9">PB0 (XCK/TO)</text>
<text x="167" y="53.6">PB1 (T1)</text>
<text x="173.9" y="51.9">40</text>
<text x="173.9" y="53.6">41</text>
<text x="135.8" y="55.3">7</text>
<text x="138.4" y="55.3">XTAL2</text>
<text x="162.2" y="55.3">PB2 (AIN0/INT2)</text>
<text x="162.3" y="57.1">PB3 (AIN1/OC0)</text>
<text x="166.7" y="58.8">PB4 (SS)</text>
<text x="173.9" y="55.3">42</text>
<text x="173.9" y="58.8">44</text>
<text x="173.9" y="57.1">43</text>
<text x="135.8" y="64.1">8</text>
<text x="138.4" y="64.1">XTAL1</text>
<text x="164.7" y="60.6">PB5 (MOSI)</text>
<text x="165.1" y="62.4">PB6 (MISO)</text>
<text x="165.7" y="64.1">PB7 (SCK)</text>
<text x="174.2" y="62.4">2</text>
<text x="174.2" y="60.6">1</text>
<text x="174.2" y="64.1">3</text>
<text x="135.4" y="69.3">17</text>
<text x="135.4" y="71.1">27</text>
<text x="135.8" y="67.6">5</text>
<text x="138.4" y="67.6">Vcc</text>
<text x="138.4" y="69.3">Vcc</text>
<text x="138.4" y="71.1">AVCC</text>
<text x="165.8" y="71.1">PC0 (SCL)</text>
<text x="173.9" y="71.1">19</text>
<text x="135.4" y="72.9">29</text>
<text x="135.4" y="74.6">38</text>
<text x="138.4" y="74.6">Vcc</text>
<text x="138.4" y="72.9">AREF</text>
<text x="165.6" y="76.3">PC3 (TMS)</text>
<text x="165.7" y="72.9">PC1 (SDA)</text>
<text x="165.7" y="74.6">PC2 (TCK)</text>
<text x="173.9" y="72.9">20</text>
<text x="173.9" y="76.3">22</text>
<text x="173.9" y="74.6">21</text>
<text x="135.4" y="81.6">18</text>
<text x="135.4" y="83.4">28</text>
<text x="135.8" y="79.8">6</text>
<text x="138.4" y="79.8">GND</text>
<text x="138.4" y="81.6">GND</text>
<text x="138.4" y="83.4">GND</text>
<text x="164" y="83.4">PC7 (TOSC2)</text>
<text x="164" y="81.6">PC6 (TOSC1)</text>
<text x="165.6" y="78.1">PC4 (TDO)</text>
<text x="166.3" y="79.8">PC5 (TDI)</text>
<text x="173.9" y="79.8">24</text>
<text x="173.9" y="78.1">23</text>
<text x="173.9" y="83.4">26</text>
<text x="173.9" y="81.6">25</text>
<text x="135.4" y="85.1">39</text>
<text x="138.4" y="85.1">GND</text>
<text x="135.4" y="95.6">34</text>
<text x="135.4" y="92.1">36</text>
<text x="135.4" y="93.9">35</text>
<text x="135.4" y="90.3">37</text>
<text x="138.4" y="90.3">PA0 (ADC0)</text>
<text x="138.4" y="95.6">PA3 (ADC3)</text>
<text x="138.4" y="92.1">PA1 (ADC1)</text>
<text x="138.4" y="93.9">PA2 (ADC2)</text>
<text x="165.5" y="93.9">PD2 (INT0)</text>
<text x="165.6" y="90.3">PD0 (RXD)</text>
<text x="165.7" y="95.6">PD3 / INT1</text>
<text x="165.7" y="92.1">PD1 (TXD)</text>
<text x="173.9" y="92.1">10</text>
<text x="173.9" y="95.6">12</text>
<text x="173.9" y="93.9">11</text>
<text x="174.2" y="90.3">9</text>
<text x="135.4" y="99.1">32</text>
<text x="135.4" y="100.8">31</text>
<text x="135.4" y="97.3">33</text>
<text x="138.4" y="99.1">PA5 (ADC5)</text>
<text x="138.4" y="97.3">PA4 (ADC4)</text>
<text x="138.4" y="100.8">PA6 (ADC6)</text>
<text x="164.4" y="97.3">PD4 (OC1B)</text>
<text x="164.8" y="99.1">PD5 (OC1A)</text>
<text x="165.4" y="100.8">PD6 (ICP1)</text>
<text x="173.9" y="99.1">14</text>
<text x="173.9" y="97.3">13</text>
<text x="173.9" y="100.8">15</text>
<text x="135.4" y="102.6">30</text>
<text x="138.4" y="102.6">PA7 (ADC7)</text>
<text x="165.7" y="102.6">PD7 (OC2)</text>
<text x="173.9" y="102.6">16</text>
<text x="107.8" y="117.5">4</text>
<text x="107.8" y="119.2">1</text>
<text x="110.4" y="117.5">Vcc</text>
<text x="110.4" y="119.2">GND</text>
<text x="121.4" y="119.2">SO</text>
<text x="121.5" y="117.5">CS</text>
<text x="125.3" y="119.2">7</text>
<text x="125.3" y="117.5">6</text>
<text x="107.8" y="124.5">2</text>
<text x="107.8" y="122.7">3</text>
<text x="110.4" y="124.5">T-</text>
<text x="110.4" y="122.7">T+</text>
<text x="120.6" y="120.9">SCK</text>
<text x="120.7" y="124.5">N.C.</text>
<text x="125.3" y="124.5">8</text>
<text x="125.3" y="120.9">5</text>
<text x="151.5" y="126.4">1</text>
<text x="152.3" y="130.7" transform="rotate(-90 152.3 130.7)">GND</text>
<text x="155" y="126.4">2</text>
<text x="155.8" y="130.7" transform="rotate(-90 155.8 130.7)">Vcc</text>
<text x="158.5" y="126.4">3</text>
<text x="159.3" y="130.7" transform="rotate(-90 159.3 130.7)">D0</text>
<text x="162" y="126.4">4</text>
<text x="162.8" y="130.7" transform="rotate(-90 162.8 130.7)">D1</text>
<text x="165.5" y="126.4">5</text>
<text x="166.3" y="130.7" transform="rotate(-90 166.3 130.7)">RST</text>
<text x="169" y="126.4">6</text>
<text x="169.8" y="130.7" transform="rotate(-90 169.8 130.7)">DC</text>
<text x="172.5" y="126.4">7</text>
<text x="173.3" y="130.7" transform="rotate(-90 173.3 130.7)">CS</text>
</g>
</svg>
